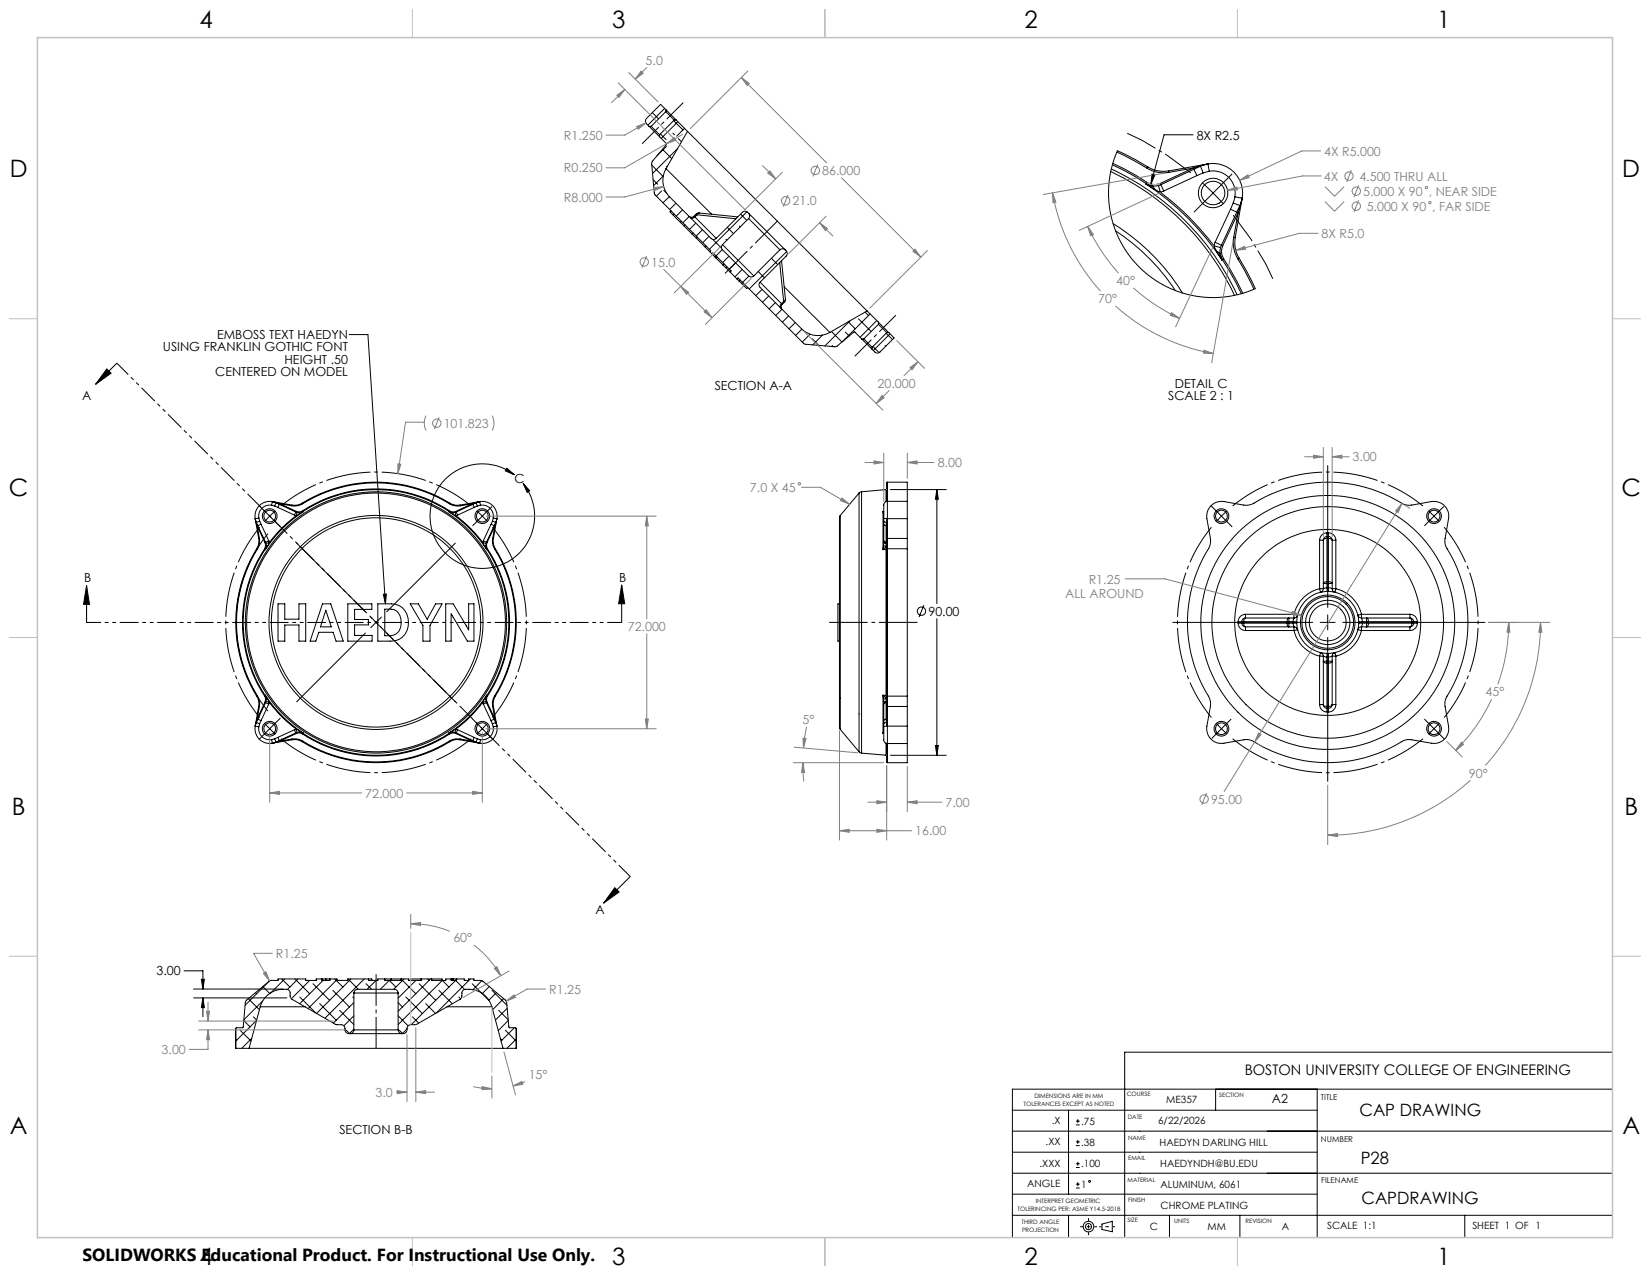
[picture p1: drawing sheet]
<svg xmlns="http://www.w3.org/2000/svg" width="559mm" height="432mm" viewBox="0 0 559 432" stroke-linecap="round" stroke-linejoin="round" font-family="sans-serif">
<g fill="none" stroke="#000" stroke-width=".34">
<path d="M220.9 38.1l2.2 2.2M225.1 36.7l-5.7 5.7M225.5 37.1l-1.8-1.8-4.8 4.8a1.32 1.32 0 0 0 0 1.8l.9 .9M225.5 37.8l2.8 2.9M225.5 37.1l3.5 3.6M225.5 37.1v.7M225.5 37.8l-5 5M219.8 42.8l3.6 3.5M219.8 42.8h.7M220.5 42.8l2.9 2.8M220.7 55.9l3.8 3.8M223.4 46.3l2.3 2.6-4.8 5.7-.2 .6 1 10.6 19 19.1-.4 .3"/>
<path d="M223.4 45.6v.7M223.6 45.3l2 2M224.4 50.6l3.1 3.1M224.6 59.6l-3.1 3.1M225.6 57.1a7.9 7.9 0 0 0 1.2 9.6l14 14a1.2 1.2 0 0 0 1.8 0M225.6 57.1l15.4 15.5M225.7 56.3l.2 .3M225.7 49.6l-3.3 3.2M227.9 45.1l.5 .5M228.1 40.9l3.2 3.1M228.3 40.7l-4.9 4.9M228.3 40.7h.7"/>
<path d="M229 40.7l3.8 3.8M229.5 50.3l-8.5 8.5M229.6 41.2l-5.7 5.7M229.7 47l1.1 1M231.8 43.5l-2.6 2.6M232.8 44.5l60.9 60.8M232.8 44.5l-7.2 12.6M376.2 58.1a87.4 87.4 0 0 1 41.9 41.9M376.4 57.3a87.9 87.9 0 0 1 42.6 42.5M376.7 55.8l7.7 4 3.9 2.4M376.9 55.3l7.8 4.1 3.8 2.4M378.2 51.5l6.4 3.2 3.9 2.3"/>
<path d="M388.5 57a10.5 10.5 0 0 0 7.3 1.4M388.7 56.6l-3.9-2.4-6.4-3.2-2.1 6.4-.8 5.9-.1 3.3 .4 4.4 1 4.1 .9 2.9 1.5 3.4 2.5 4.2 2.1 2.7 2.8 2.9 2.5 2.2 3.8 2.5 4 2.1 3.5 1.2 4.3 1.1 3.4 .4 6.7-.1 4.7-.9 5.6-1.9-3.1-6.4-2.3-3.9M388.7 56.6l-.2 .4M388.7 56.6a10.2 10.2 0 0 0 7 1.3M390.1 59l1 .3-1.3 3zM395.7 57.9l.1 .5M404.1 45.6h-9.9l-4.4 16.7M404.1 56.9l.3 .4M404.1 56.9l-11.1 5.2M404.1 56.9l-8.3 1.5M404.4 57.3l.9 2.2M404.4 57.3l-11.3 5.2"/>
<path d="M405.3 59.5l-11.1 5.2M406.4 56.2l-2.3 .7M406.4 56.2l.2 .1M406.6 56.3l-2.2 1M406.6 56.3l.9 2.3M407.5 58.6l-2.2 .9M409.1 55.5l-2.5 .8M409.1 55.5l.4 2.5M409.1 55.5a10 10 0 0 1 11.6 11.6M409.1 55.5l-2.7 .7M409.1 55.5l-13.4 2.4M409.5 58a7.5 7.5 0 0 1 8.7 8.7"/>
<path d="M409.5 58l-2 .6M417.2 58.9l-6.4 6.5M221.2 60.9l1.5 1.5M224.1 64.7l-1.8 1.8M224.8 64.5l1 .9M226.7 66.6l-2.2 2.1M227.3 71.4l-.4 .4 1.1 1.1M228 72.9l2.4 2.4M228.4 72.6l-.4 .3M228.9 68.8l-2.1 2.1M230.4 75.3l1.2 1.1M230.8 75l-.4 .3"/>
<path d="M231.1 71.1l-2.1 2.1M231.6 76.4l2.8 2.9M232 76.1l-.4 .3M233.3 73.2a1.28 1.28 0 0 0 1.8 0M233.4 73.3l-2.1 2.1M234.4 79.3l1.4 1.4M234.8 79l-.4 .3M235.1 73.2l.2 .3M235.3 73.5a1.16 1.16 0 0 1-1.5 .2M235.3 73.5l7.3 7.2M235.7 75.6l-2.2 2.1M235.8 72.5l.2 .2"/>
<path d="M235.8 72.5l-.7 .7M236 72.7l-.7 .8M236 72.7l13.2 1.4M236.8 72.1l-1 .4M236.8 72.1l-.4 .1-.4 .5M236.8 72.1l13 1.3M237.9 77.8l-2.1 2.1M246.3 77l2.1 2.1M250.4 76.6l.3 .3M250.8 72.5l2.1 2.1M253 71.7l-12.8 12.7M253.5 72.2a1.35 1.35 0 0 0-2.1-.3l-8.8 8.8"/>
<path d="M253.5 72.2a1.28 1.28 0 0 1 0 1.8M253.5 74l10.6 10.6M253.5 72.2l12.4 12.4M253.5 74l-8.8 8.8M377 75.7a71.3 71.3 0 0 1 23.4 23.5M377.8 78.2a70.2 70.2 0 0 1 20.2 20.2M388.1 62.3a89.8 89.8 0 0 1 25.8 25.8M388.1 62.3l2.8 1.8M388.1 62.3l2.2 .7M388.3 62.2l-.2 .1M388.3 62.2l2 .8M388.5 61.8l-.2 .4"/>
<path d="M388.5 61.8l1.4 .6 1.5 .1 1.6-.4M390.3 63l.6 1.1M390.9 64.1l2.1 1M392.4 62.8l-2.1 .2M392.4 62.8l.6 2.3M393 65.1a90.6 90.6 0 0 1 18.1 18.1M393 62.1l.1 .4M393.1 62.5l1.1 2.2M393.1 62.5l-.7 .3M394.2 64.7l-1.2 .4M407.1 61.9l3.7 3.5M410.8 65.4l3.5 3.6"/>
<path d="M410.8 65.4l-6.4 6.4M416.7 70.9l2.2 1M416.7 70.9l-5.2 11.2M417.7 68.7l-1 2.2M417.7 68.7l2.2 .9M418.2 66.7l-.5 2M418.2 66.7l2.5 .4M418.9 71.9l.4 .1M418.9 71.9l-5.2 11.1M419.3 72l-5.2 11.3M419.3 72l-1.5 8.4M419.9 69.6l-1 2.3"/>
<path d="M419.9 69.6l.1 .1M420 69.7l-.7 2.3M420.7 67.1l-.8 2.5M420.7 67.1l-.7 2.6M420.7 67.1l-2.4 13.4M235.8 80.7l2.9 2.9M236.2 80.3l-.4 .4M238.7 83.6l1.6 1.6M239.1 83.2l-.4 .4M240.1 80l-2.1 2.2M240.3 85.2l5.5 5.5M241.4 85.5l1.2 1.2"/>
<path d="M241.4 81.1l3 2.9M242.6 86.7l5 5.1-.3 .3M242.6 86.7l-.4 .4M242.9 87l-.4 .4M244.6 84.5l-2.5 2.5M244.7 82.8a1.28 1.28 0 0 0 0 1.8l8.8 8.9a1.28 1.28 0 0 0 1.8 0M244.7 82.8l10.6 10.7M245.2 89.4l-.3 .3M245.8 90.7l1.5 1.4M245.9 81.1l.3 .3M246.1 90.3l-.3 .4M246.9 86.8l-2.1 2.1"/>
<path d="M247.3 92.1l2.3 2.4M249.1 89l-2.1 2.2M249.6 94.5l.3-.4 3.3 3.3M249.6 94.5l.8 .7M250.4 95.2l.7 .8M250.7 94.9l-.3 .3M251.1 96l1.8 1.7 .3-.3M251.4 91.3l-2.5 2.5M253.2 97.4l19.3 19.1 10.4 .9 .6-.2 5.7-4.8 2.6 2.4M253.6 93.5l-2.5 2.5M256.8 92l2.1 2.1M257.4 95.6a1.28 1.28 0 0 0 0 1.7l14 14a7.9 7.9 0 0 0 9.7 1.3"/>
<path d="M257.4 95.6l7.3 7.2M258.1 98l-2.1 2.1M261.3 87.5l2.1 2.1M264.1 88.9l1.3 13.2M264.1 84.6a1.28 1.28 0 0 1 1.8 0M264.1 84.6l-8.8 8.9M264.7 88.3l1.3 13.1M265.6 97.1l15.5 15.5M265.9 84.6a1.38 1.38 0 0 1 .3 2.1l-8.8 8.9M266.4 85.2l-12.7 12.7M411.1 83.2l1.1 2.1M411.1 83.2l2.2 .7"/>
<path d="M411.5 82.1l2.2 .9M411.5 82.1l-.4 1.1M412.2 85.3l1.7 2.8M412.2 85.3l1 .6M413.2 85.9l.7 2.2M413.2 85.9l.8 2M413.3 83.9l-.1 2M413.7 83l-.4 .9M413.7 83l.4 .3M414 87.9l-.1 .2M414 87.9l4.6 7.9 1.8 3.6M414.1 83.3l-.4 1.4 .1 1.5 .6 1.4"/>
<path d="M414.4 87.6l-.4 .3M414.4 87.6l4.6 7.9 1.9 3.8M417.8 80.4l.5 .1M417.8 80.4a10.5 10.5 0 0 0 1.4 7.3M418.3 80.5a10.1 10.1 0 0 0 1.4 7M419.2 87.7l2.3 4 3.2 6.3M419.7 87.5l-.5 .2M118.3 113.3h6.3l5.9 91.2M260.3 100.3l-2.1 2.1M262.6 102.5l-2.1 2.1M264.7 102.8a1.11 1.11 0 0 0-.3 1.5M264.7 102.8l.2 .3"/>
<path d="M264.8 104.7l-2.1 2.2M264.9 103.1a1.2 1.2 0 0 0 0 1.7M265.4 102.1l.2 .2M265.4 102.1l-.7 .7M265.6 102.3l-.7 .8M266 101.4l-.4 .9M266 101.4l-.6 .7M267.1 107l-2.2 2.1M269.3 109.3l-2.1 2.1M271.6 111.5l-2.1 2.1M274.4 113.2l-2.7 2.7M275.1 114.7l2.2 2.3"/>
<path d="M278.3 113.6h.1M278.5 113.5l-3.3 3.3M281.6 112.3l3.6 3.6M281.8 117l.4 .4M286.3 112.5l1.3 1.3M287.3 109l2.3 2.4M287.9 108.6l-8.5 8.6M290.8 108l4.2 4.3M291.8 114.8l3.6 3.5M291.8 114.8h.7M292.5 114.8l2.9 2.8M292.9 105.7l1.2 1.2"/>
<path d="M293.7 105.3l-12.6 7.3M293.7 105.3l3.8 3.8M294.7 106.3l-9.4 9.4M295.4 117.6v.7M295.6 117.3l2.1 2.1M296.9 108.5l-5.6 5.7M297.5 109.8l2.8 2.8M297.5 109.1l3.5 3.5M297.5 109.1v.7M297.5 109.8l-5 5M299.8 117l.2 .2M300.1 112.9l2.1 2.1"/>
<path d="M300.3 112.6h.7M300.3 112.6l-4.9 5M301 112.6l1.8 1.8-4.8 4.8a1.28 1.28 0 0 1-1.7 0l-.9-.9M301.4 113.1l-5.6 5.6M171.7 158.6l2.5 2.2-3.1-1.3zM449.7 157.7v48M86.4 175.6l.4 1.3M86.4 175.6l.3 1.4M86.4 175.6l1.2 6.8M86.7 177l.4 1.2M86.8 176.9h.1M86.8 176.9l.5 1.1"/>
<path d="M87.1 178.2l2.6 5.5M87.1 178.2l.7 4.1M87.3 178l-.2 .2M87.3 178l2.6 5.6M87.7 175.4l-1.3 .2M87.7 175.4l.2 1.1M87.8 171.2l7.1 7.2M87.9 176.5l-1.1 .4M87.9 176.5l.5 1.1M88.4 177.6l-1.1 .4M88.4 177.6l2.6 5.5M92 171.1a3.7 3.7 0 0 0-4.3 4.3"/>
<path d="M92 171.1l1 .3M92.2 169.9a5 5 0 0 0-5.8 5.7M92.2 169.9l-.2 1.2M92.2 169.9l1.3 .4M92.2 169.9l1.3 .3M92.2 169.9l6.7 1.2M93 171.4l1.1 .4M93.2 173l-3.6 3.6M93.5 170.3l-.5 1.1M93.5 170.3l1.1 .5M93.5 170.2l1.2 .4M93.5 170.2v.1"/>
<path d="M94.1 171.8l5.6 2.6M94.6 170.8l-.5 1M94.6 170.8l5.6 2.6M94.7 170.6l-.1 .2M94.7 170.6l5.6 2.6M94.7 170.6l4.1 .7M98.9 171.1l-.1 .2M99.7 174.4l.6 .3M100.2 173.4l-.5 1M100.2 173.4l.4 .1M100.3 174.7a43.6 43.6 0 0 0-9.1 9M100.3 173.2l-.1 .2"/>
<path d="M100.6 173.5l1 .1M100.6 173.5l-.3 1.2M101.3 174.1l-1 .6M101.6 173.6l-.3 .5M102.4 170.4a5.2 5.2 0 0 1-3.5 .7M102.4 170.4l.1 .2M102.4 170.4a47.4 47.4 0 0 1 49.9 0M102.5 173l-.7 .3-1.5-.1M102.5 173l.1 .2M102.5 173a45.4 45.4 0 0 1 49.7 0M102.5 170.6a5.5 5.5 0 0 1-3.7 .7M102.5 170.6a47.2 47.2 0 0 1 49.7 0"/>
<path d="M102.6 173.2h.1M102.6 173.2a45.1 45.1 0 0 1 49.5 0M102.6 173.2l-1 .4M102.7 173.2a44.4 44.4 0 0 0-12.9 13M102.7 173.2l-1.1 .4M102.7 173.2l-1.4 .9M152 173.2a44.4 44.4 0 0 1 12.9 13M152 173.2l1.4 .9M152 173.2l1.1 .4M152.1 173.2h-.1M152.1 173.2l1 .4M152.2 170.6a5.5 5.5 0 0 0 3.7 .7"/>
<path d="M152.2 173l-.1 .2M152.2 173l1.5 .4 .7-.2M152.3 170.4l-.1 .2M152.3 170.4a5.3 5.3 0 0 0 3.5 .7M153.1 173.6l.3 .5M153.4 174.1l1 .6M154.1 173.5l-1 .1M154.1 173.5l.3 1.2M154.4 174.7a43.6 43.6 0 0 1 9.1 9M154.4 173.2l.1 .2M154.5 173.4l.5 1M154.5 173.4l-.4 .1"/>
<path d="M155 174.4l-.6 .3M155.8 171.1l.1 .2M160 170.6l.1 .2M160 170.6l-5.6 2.6M160 170.6l-4.1 .7M160.1 170.8l.5 1M160.1 170.8l-5.6 2.6M160.6 171.8l-5.6 2.6M161.1 170.2l-1.1 .4M161.1 170.2l.1 .1M161.2 170.3l-1.1 .5M161.2 170.3l.5 1.1"/>
<path d="M161.5 173l3.6 3.6M161.7 171.4l-1.1 .4M162.5 169.9l-1.3 .4M162.5 169.9l.2 1.2M162.5 169.9a5 5 0 0 1 5.8 5.7M162.5 169.9l-1.4 .3M162.5 169.9l-6.7 1.2M162.7 171.1a3.7 3.7 0 0 1 4.3 4.3M162.7 171.1l-1 .3M166.3 177.6l1.1 .4M166.3 177.6l-2.6 5.5M166.5 171.6l-6.4 6.4"/>
<path d="M166.8 176.5l-.5 1.1M166.8 176.5l1.1 .4M167 175.4l-.2 1.1M167 175.4l1.3 .2M167.4 178l.2 .2M167.4 178l-2.7 5.6M167.6 178.2l-2.6 5.5M167.6 178.2l-.7 4.1M167.9 176.9l-.5 1.1M167.9 176.9l.1 .1M168 177l-.4 1.2M168.3 175.6l-.4 1.3"/>
<path d="M168.3 175.6l-.3 1.4M168.3 175.6l-1.2 6.8M174.2 160.8a17.7 17.7 0 0 0-28.1 10.3 17.7 17.7 0 0 0 21.4 21 17.7 17.7 0 0 0 9.7-28.4M177.2 163.7l2.2 2.5-.9 .6zM284.6 174.6l-.3 .5v71.4l.3 .6M284.6 174.6v72.5M290.9 167v87.6M290.9 167l-6.3 7.6M291.8 166.5l-.9 .5M291.8 166.5v88.6M299 173.2v13M299 173.2l.2 .9"/>
<path d="M299 173.2l.3 .2M299 173.2h.3M299.2 174.1l.1 .5M299.3 175.4l1.2 .2M299.3 177.6l.8 .4M299.3 176.5l.9 .4M299.3 175.4v1.1M299.3 176.5v1.1M299.3 177.6v6.1M299.3 174l-.1 .1M300.1 165.8v4.1M300.1 165.8l-8.3 .7"/>
<path d="M300.1 178l.2 .2M300.1 178v5.6M300.2 176.9l.2 .1M300.2 176.9l-.1 1.1M300.3 165.6l-.2 .2M300.3 178.2v4.1M300.4 177l-.1 1.2M300.5 169.8a1.53 1.53 0 0 0-1.2 2.1v3.5M300.5 163.3l-.2 .2v6.3M300.5 175.6l-.1 1.4M300.5 175.6l-.3 1.3M300.5 163.3h6.8v6.5"/>
<path d="M300.5 169.8v5.8M300.5 163.3v6.5M300.5 169.8h6.8M300.5 175.6v6.8M300.5 175.6h6.8M301.6 165.8h18.9M307.3 169.8v5.8M307.3 175.6v6.8M317.3 165.8l.5 3.3h-1zM317.3 165.8v38.6M410.1 171.2l7.1 7.2M410.1 171.3a5 5 0 0 1 4.4-1.4l6.7 1.2a5.3 5.3 0 0 0 3.5-.7 47.7 47.7 0 0 1 50.7 .4l1.3 .3h1.4l6.7-1.2a5 5 0 0 1 5.8 5.7l-1.2 6.8a4.8 4.8 0 0 0 .7 3.4 47.8 47.8 0 0 1-.4 50.8l-.4 2.2 1.3 7.1a5 5 0 0 1-5.8 5.8l-6.7-1.2a4.8 4.8 0 0 0-3.5 .7 47.8 47.8 0 0 1-50.7-.4l-2.2-.3-7.2 1.2a5 5 0 0 1-5.8-5.8l1.2-6.6a5.3 5.3 0 0 0-.6-3.5 47.7 47.7 0 0 1 .3-50.8l.4-1.3-.1-1.3-1.2-6.8v-1.5a4.6 4.6 0 0 1 1.4-2.8z"/>
<path d="M415.5 173l-3.6 3.6M483.8 173l3.6 3.6M488.9 171.6l-6.4 6.4M86.9 185.8l.2 .2M86.9 185.8a47.6 47.6 0 0 0 0 50M87.1 186a47.3 47.3 0 0 0 0 49.6M87.6 182.4a4.8 4.8 0 0 1-.7 3.4M87.8 182.3l-.2 .1M87.8 182.3a5.1 5.1 0 0 1-.7 3.7M89.6 185.9l.2 .2M89.6 185.9a45.1 45.1 0 0 0 0 49.8M89.7 183.7l.2 .8-.3 1.4"/>
<path d="M89.8 186.1a44.9 44.9 0 0 0 0 49.4M89.8 186.1v.1M89.9 183.6l-.2 .1M89.9 183.6l.2 .4M90.1 184l.1 1.1M90.2 185.1l-.4 1.1M90.2 185.1l-.4 1M90.7 184.7l-.5 .4M90.7 184.7l-.9 1.5M91 183.1l.2 .6M91 183.1l-1.1 .5M91.2 183.7l-.5 1"/>
<path d="M91.2 183.7l-1.1 .3M100.5 183.9l23.3 23.3M154.2 183.9l-23.2 23.3M163.5 183.7l.5 1M163.5 183.7l1.1 .3M163.7 183.1l1 .5M163.7 183.1l-.2 .6M164 184.7l.9 1.5M164 184.7l.5 .4M164.5 185.1l.4 1.1M164.5 185.1l.4 1M164.6 184l-.1 1.1"/>
<path d="M164.7 183.6l-.1 .4M164.7 183.6l.3 .1M164.9 186.1v.1M164.9 186.1a45.1 45.1 0 0 1 0 49.4M165 183.7l-.2 1.5 .3 .7M165.1 185.9l-.2 .2M165.1 185.9a45.1 45.1 0 0 1 0 49.8M166.9 182.3l.2 .1M166.9 182.3a5.3 5.3 0 0 0 .6 3.7M167.1 182.4a5.1 5.1 0 0 0 .6 3.4M167.5 186a47.1 47.1 0 0 1 0 49.6M167.7 185.8l-.2 .2"/>
<path d="M167.7 185.8a47.4 47.4 0 0 1 0 50M299.2 184.7l-.2 1.5M299.2 184.7l.8 .4M299.3 183.1l.8 .5M299.3 183.7l.8 .3M299.3 183.7l-.1 1M300 185.1l.1 1M300 185.1l-1 1.1M300.1 186.1l-1.1 .1M300.1 186.1v49.4M300.1 183.6l.2 .1M300.1 184l-.1 1.1"/>
<path d="M300.1 183.6v.4M300.3 186v49.6M300.3 185.9l-.2 .2M300.3 182.3l.2 .1M300.3 182.3v3.7M300.5 185.8v50M300.5 185.8l-.2 .2M300.5 182.4v3.4M300.5 185.8h6.8M300.5 182.4h6.8M307.3 185.8v50M307.3 182.4v3.4"/>
<path d="M446.9 183h1.3M446.9 199.4h1.3M446.9 199.4l.3 1.2M446.9 199.4a11.9 11.9 0 0 0-8.7 8.6M446.9 183v16.4M448.2 199.4l-.3 .7-.7 .5M448.2 183v16.4M449.4 199l-1.2 .4M449.4 199v1.3M449.4 199h.5M449.4 197l-1.2 .4a.55 .55 0 0 0 1 .2h.2M449.4 197v.6"/>
<path d="M449.4 182.3l-1 .3-.2 .4M449.4 181.7v.6M449.4 181.7a1.21 1.21 0 0 0-1.2 1.3M449.4 180.4a2.53 2.53 0 0 0-2.5 2.6M449.4 180.4v1.3M449.4 182.3v14.7M449.4 197.6v1.4M449.4 197.6h.5M449.4 197h.5M449.4 182.3h.5M449.4 181.7h.5M449.4 180.4h.5"/>
<path d="M449.9 199l1.3 .4M449.9 199v1.3M449.9 197l.5 .1a.48 .48 0 0 1 .5 0 .48 .48 0 0 1 .2 .5h-1.2M449.9 197v.6M449.9 182.3l.7 .1 .6 .6M449.9 181.7a1.26 1.26 0 0 1 1.3 1.3M449.9 181.7v.6M449.9 180.4v1.3M449.9 180.4a2.53 2.53 0 0 1 2.5 2.6M449.9 182.3v14.7M449.9 197.6v1.4M451.2 199.4a.96 .96 0 0 0 1 1.1l.2-1.1"/>
<path d="M451.2 183h1.2M451.2 199.4h1.2M451.2 183v16.4M452.4 199.4a11.7 11.7 0 0 1 8.7 8.6M452.4 183v16.4M94.2 204.5h2.2v5.2h4.8v-5.2h2.3v12.6h-2.3v-5.4h-4.8v5.4h-2.2zM109.2 204.5h2.8l4.2 12.6h-2.4l-1-3h-4.9l-.9 3h-2zM110.3 206.7l1.9 5.6h-3.7zM117.8 204.5h8.1v1.9h-5.8v3.4h4.7v1.8h-4.7v3.6h5.9v1.9h-8.2zM123.8 214.4l-23.3 23.3M125.6 209l3.6 3.6M128 204.5h4.6a6.1 6.1 0 0 1 5.6 7.7 5.7 5.7 0 0 1-6.1 4.9h-4.1z"/>
<path d="M129.2 209l-3.6 3.6M129.8 201.3l1-.1-.3 3.3zM130.3 206.3a4.2 4.2 0 0 1 5.1 2.2 4.8 4.8 0 0 1-2.3 6.7l-2.8 .1zM131 214.4l23.2 23.3M138.9 204.5h2.8l3 5.2 2.8-5.2h2.2l-4.1 7.3v5.3h-2.4v-5.3zM151 204.5h2.5l5.2 8.8v-8.8h1.8v12.6h-2.2l-5.5-9.2v9.2h-1.8zM284.3 204.5h-.5v12.6h.5M312.9 205l-1.6 4M317.3 209.5v46.3M397.2 210.8h47.4M419.3 211a2.47 2.47 0 0 0 2.5 2.5M419.3 211h1.3"/>
<path d="M419.3 210.5h1.3M419.3 210.5v.5M420.6 211a1.26 1.26 0 0 0 1.2 1.3M420.6 211h.6M420.6 210.5h.6M420.6 210.5v.5M421.2 211l.1 .7 .5 .6M421.2 210.5h14.7M421.2 211h14.7M421.2 210.5v.5M421.8 209.3l-.3 .2-.3 1M421.8 209.3a1.21 1.21 0 0 0-1.2 1.2"/>
<path d="M421.8 212.3v1.2M421.8 208v1.3M421.8 208a2.53 2.53 0 0 0-2.5 2.5M421.8 212.3h16.4M421.8 209.3h16.4M421.8 213.5h16.4M421.8 208h16.4M435.9 211v.5a.48 .48 0 0 0 .1 .5 .48 .48 0 0 0 .5 .2v-1.2M435.9 210.5l.3-1.1a.55 .55 0 0 1 .3 .9v.2M435.9 211h.6M435.9 210.5h.6M435.9 210.5v.5"/>
<path d="M436.5 210.5h1.4M436.5 211h1.4M436.5 210.5v.5M437.9 210.5l1.3 .1M437.9 211l.3 1.3M437.9 211h1.3M437.9 210.5v.5M438.2 209.3l-.3 1.2M438.2 208l1.3 .4-.5 .6-.8 .3M438.2 212.3a1.23 1.23 0 0 1 1.3 1M438.2 213.5a11.7 11.7 0 0 0 8.7 8.7M438.2 212.3v1.2"/>
<path d="M438.2 208v1.3M439.2 212.8l.3 .5M439.5 213.3l-1.3 .2M447.1 210.8h5.1M447.6 200.4l-.4 .2M449.7 208.2v5.1M449.7 215.9v48.7M454.7 210.8h48.2M459.9 208.4l.2 .4M459.9 208.4a1.25 1.25 0 0 0 1.2 .9M459.9 208.4h.1M460.2 211h1.2"/>
<path d="M461.1 212.3a.85 .85 0 0 0-1 1l1 .2M461.1 209.3l.3 1.2M461.1 212.3v1.2M461.1 208v1.3M461.1 213.5a11.7 11.7 0 0 1-8.7 8.7M461.1 208l-1.2 .4M461.1 212.3h16.4M461.1 209.3h16.4M461.1 213.5h16.4M461.1 208h16.4M461.4 211l-.3 1.3M461.4 210.5l-1.2 .1"/>
<path d="M461.4 210.5v.5M461.4 210.5h1.4M461.4 211h1.4M462.8 210.5v-.2a.55 .55 0 0 1 .3-.9l.3 1.1M462.8 211v1.2a.51 .51 0 0 0 .6-.7v-.5M462.8 211h.6M462.8 210.5h.6M462.8 210.5v.5M463.4 210.5h14.7M463.4 211h14.7M463.4 210.5v.5M477.5 209.3a1.06 1.06 0 0 1 .6 1.2"/>
<path d="M477.5 209.3a1.26 1.26 0 0 1 1.3 1.2M477.5 212.3v1.2M477.5 208v1.3M477.5 208a2.47 2.47 0 0 1 2.5 2.5M478.1 211l-.2 .9-.4 .4M478.1 211h.7M478.1 210.5h.7M478.1 210.5v.5M478.8 211a1.33 1.33 0 0 1-1.3 1.3M478.8 211h1.2M478.8 210.5h1.2M478.8 210.5v.5"/>
<path d="M480 211a2.41 2.41 0 0 1-2.5 2.5M480 210.5v.5M86.9 235.8a4.8 4.8 0 0 1 .7 3.5M87.1 235.6a5 5 0 0 1 .7 3.7M87.1 235.6l-.2 .2M87.6 239.3h.2M87.6 239.3l-1.2 6.6M87.8 239.3l-.7 4.2M89.6 235.7l.3 .7-.2 1.4M89.7 237.8l.2 .1M89.7 237.8l-2.6 5.7M89.8 235.5l.4 1"/>
<path d="M89.8 235.5l-.2 .2M89.8 235.4a44.9 44.9 0 0 0 12.9 12.9M89.8 235.4v.1M89.8 235.4l.4 1.1M89.8 235.4l.9 1.5M89.9 237.9l1.1 .5M89.9 237.9l-2.6 5.7M90.1 237.6l1.1 .3M90.1 237.6l-.2 .3M90.2 236.5l.5 .4M90.2 236.5l-.1 1.1M90.7 236.9l.5 1"/>
<path d="M91 238.4l-2.6 5.7M91.2 237.9a44.6 44.6 0 0 0 9.1 9M91.2 237.9l-.2 .5M163.5 237.9a44.6 44.6 0 0 1-9.1 9M163.5 237.9l.2 .5M163.7 238.4l2.6 5.7M164 236.9l-.5 1M164.5 236.5l-.5 .4M164.5 236.5l.1 1.1M164.6 237.6l-1.1 .3M164.6 237.6l.1 .3M164.7 237.9l-1 .5"/>
<path d="M164.7 237.9l2.7 5.7M164.9 235.4v.1M164.9 235.4a44.9 44.9 0 0 1-12.9 12.9M164.9 235.4l-.9 1.5M164.9 235.4l-.4 1.1M164.9 235.5l-.4 1M164.9 235.5l.2 .2M165 237.8l-.3 .1M165 237.8l2.6 5.7M165.1 235.7l-.3 .7 .2 1.4M166.9 239.3l.7 4.2M167.1 239.3h-.2"/>
<path d="M167.1 239.3l1.2 6.6M167.5 235.6a5.2 5.2 0 0 0-.6 3.7M167.5 235.6l.2 .2M167.7 235.8a5.1 5.1 0 0 0-.6 3.5M299 235.4l1.1 .1M299 235.4v12.9M299 235.4l.2 1.5M299 235.4l1 1.1M299.2 236.9l.1 1M299.3 237.9v.5M299.3 238.4v7.7M300 236.5l.1 1.1"/>
<path d="M300 236.5l-.8 .4M300.1 235.5l.2 .2M300.1 235.5l-.1 1M300.1 237.6l-.8 .3M300.1 237.6v6M300.3 235.6l.2 .2M300.3 235.6v3.7M300.3 237.8l-1 .6M300.3 239.3v4.2M300.5 239.3h-.2M300.5 235.8v3.5M300.5 235.8h6.8"/>
<path d="M300.5 239.3v6.6M300.5 239.3h6.8M307.3 235.8v3.5M307.3 239.3v6.6M446.9 222.2l.2-1a.8 .8 0 0 1 .9 .2 .8 .8 0 0 1 .2 .8M446.9 238.6h1.3M446.9 222.2h1.3M446.9 238.6a2.47 2.47 0 0 0 2.5 2.5M446.9 222.2v16.4M448.2 222.2l1.2 .3M448.2 238.6a1.06 1.06 0 0 0 1.2 .7M448.2 238.6a1.26 1.26 0 0 0 1.2 1.3"/>
<path d="M448.2 222.2v16.4M449.4 222.5h.5M449.4 223.9h-.2a.55 .55 0 0 0-1 .3l1.2 .4M449.4 223.9v.7M449.4 239.3v.6M449.4 239.9v1.2M449.4 239.3h.5M449.4 222.5v1.4M449.4 224.6v14.7M449.4 224.6h.5M449.4 223.9h.5M449.4 239.9h.5"/>
<path d="M449.4 221.3v1.2M449.9 221.3v1.2M449.9 223.9h1.2a.51 .51 0 0 1-.7 .6l-.5 .1M449.9 223.9v.7M449.9 239.3v.6M449.9 239.9v1.2M449.9 222.5v1.4M449.9 224.6v14.7M451.2 222.2l-1.3 .3M451.2 238.6l-.4 .5-.9 .2M451.2 238.6a1.33 1.33 0 0 1-1.3 1.3M451.2 238.6h1.2"/>
<path d="M451.2 222.2h1.2M451.2 222.2v16.4M452.1 221l-.4 .2M452.1 221h.1M452.1 221a1.16 1.16 0 0 0-.9 1.2M452.1 221l.3 1.2M452.4 238.6a2.47 2.47 0 0 1-2.5 2.5M452.4 222.2v16.4M86.4 245.9l1.3 .2M86.4 245.9a5 5 0 0 0 5.8 5.8M86.7 244.6l.1 .1M86.7 244.6l-.3 1.3"/>
<path d="M86.8 244.7l1.1 .4M86.8 244.7l-.4 1.2M87.1 243.5l-.4 1.1M87.1 243.5l.2 .1M87.3 243.6l1.1 .5M87.3 243.6l-.5 1.1M87.7 246.1a3.7 3.7 0 0 0 4.3 4.4M87.9 245.1l-.2 1M88.4 244.1l-.5 1M89.6 245l3.6 3.5M92 250.5l.2 1.2M93 250.2l.5 1.1"/>
<path d="M93 250.2l-1 .3M93.5 251.3l-1.3 .4M93.5 251.3v.1M93.5 251.4l-1.3 .3M94.1 249.7l.5 1.1M94.1 249.7l-1.1 .5M94.6 250.8l-1.1 .5M94.6 250.8l.1 .2M94.7 251l-1.2 .4M94.9 243.2l-7.1 7.2M98.8 250.3l.1 .2M98.8 250.3a5 5 0 0 1 3.7 .7"/>
<path d="M98.8 250.3l-4.1 .7M98.9 250.5a4.7 4.7 0 0 1 3.5 .7M98.9 250.5l-6.7 1.2M99.7 247.2l.5 1M99.7 247.2l-5.6 2.5M100.2 248.2l.1 .2M100.2 248.2l-5.6 2.6M100.3 246.9l1 .5M100.3 246.9l.3 1.2M100.3 246.9l-.6 .3M100.3 248.4l.7-.2 1.5 .4M100.3 248.4l-5.6 2.6"/>
<path d="M100.6 248.1l-.4 .1M101.3 247.4l1.4 .9M101.3 247.4l.3 .6M101.6 248l1.1 .3M101.6 248l1 .4M101.6 248l-1 .1M102.4 251.2a47.6 47.6 0 0 0 49.9 0M102.5 248.6a45.2 45.2 0 0 0 49.7 0M102.5 251a47.4 47.4 0 0 0 49.7 0M102.5 251l-.1 .2M102.6 248.4a44.9 44.9 0 0 0 49.5 0M102.6 248.4l-.1 .2"/>
<path d="M102.7 248.3l-.1 .1M152 248.3l.1 .1M152.1 248.4l.1 .2M152.2 251l.1 .2M153.1 248l-1.1 .3M153.1 248l-1 .4M153.1 248l1 .1M153.4 247.4l-.3 .6M153.4 247.4l-1.4 .9M154.1 248.1l.4 .1M154.4 246.9l-1 .5M154.4 246.9l-.3 1.2"/>
<path d="M154.4 248.4l-.7-.2-1.5 .4M154.4 246.9l.6 .3M154.4 248.4l5.6 2.6M154.5 248.2l-.1 .2M154.5 248.2l5.6 2.6M155 247.2l-.5 1M155 247.2l5.6 2.5M155.8 250.5a4.8 4.8 0 0 0-3.5 .7M155.8 250.5l6.7 1.2M155.9 250.3a5 5 0 0 0-3.7 .7M155.9 250.3l-.1 .2M155.9 250.3l4.1 .7"/>
<path d="M160 251l1.1 .4M160.1 250.8l1.1 .5M160.1 250.8l-.1 .2M160.1 243.6l6.4 6.4M160.6 249.7l1.1 .5M160.6 249.7l-.5 1.1M161.1 251.4l1.4 .3M161.2 251.3l1.3 .4M161.2 251.3l-.1 .1M161.7 250.2l1 .3M161.7 250.2l-.5 1.1M162.7 250.5l-.2 1.2"/>
<path d="M165.1 245l-3.6 3.5M166.3 244.1l.5 1M166.8 245.1l.2 1M167 246.1a3.7 3.7 0 0 1-4.3 4.4M167.4 243.6l-1.1 .5M167.4 243.6l.5 1.1M167.6 243.5l.4 1.1M167.6 243.5l-.2 .1M167.9 244.7l.4 1.2M167.9 244.7l-1.1 .4M168 244.6l-.1 .1M168 244.6l.3 1.3"/>
<path d="M168.3 245.9l-1.3 .2M168.3 245.9a5 5 0 0 1-5.8 5.8M284.6 247.1l6.3 7.5M290.9 254.6l.9 .5M291.8 255.1l8.3 .7M299 248.3h.3M299.2 247.4l-.2 .9M299.2 247.4l.1 .1M299.3 247.1l-.1 .3M299.3 246.1v4.2a1.3 1.3 0 0 0 1.2 1.5M299.3 248.2l-.3 .1M300.1 255.8l.2 .2"/>
<path d="M300.1 251.7v4.1M300.1 243.6l-.8 .5M300.1 243.6l.1 1.1M300.2 244.7l.3 1.2M300.2 244.7l-.9 .4M300.3 251.8v6.3l.2 .2M300.3 243.5l.1 1.1M300.3 243.5l-.2 .1M300.4 244.6l.1 1.3M300.4 244.6l-.2 .1M300.5 245.9l-1.2 .2M300.5 245.9v5.9"/>
<path d="M300.5 251.8v6.5M300.5 251.8h6.8M300.5 245.9h6.8M301.6 255.8h18.9M307.3 245.9v5.9M307.3 251.8v6.5h-6.8M316.8 252.5h1l-.5 3.3zM411.9 245l3.6 3.5M416.9 243.6l-6.4 6.4M449.4 241.1h.5M482.5 243.6l6.6 6.6M487.4 245l-3.6 3.5"/>
<path d="M62.4 328.8h6.3v6.2M65.5 335h30.2M65.5 338h31.7M68.2 331.6h1l-.5 3.4zM68.7 338l.5 3.2h-1zM68.7 338v6.3M84.1 338.2l3.7 3.7M86.5 336.2l.4 .3M89 339l-6.4 6.4M89 334.1l2.4 2.4M91.2 332.3l-8.2 8.2M95.4 331.5l2.8 2.8"/>
<path d="M96.4 331.5l-4.9 4.9M99.9 331.5l5 5M100.9 331.5l-3.5 3.6M101.5 337.6l5.4 5.4M104.9 332l-6.2 6.2M106 333.2l5.6 5.6M108.3 339.9l5.6 5.6M108.9 331.5l.1 .1M109 331.5v.5h2.7v-.5M109.4 332h.1M109.4 332l-7.9 7.9M110.3 331.5v.5"/>
<path d="M112.7 335.4l5.7 5.6M113.4 331.5l2.7 2.8M114.1 331.8l-9.7 9.8M117.9 331.5l3.5 3.5M118.9 331.5l-11.7 11.7M119.5 337.6l.3 .4M119.8 336.3a1.31 1.31 0 0 1 1.3-1.3l12.6 .1a1.22 1.22 0 0 1 1.1 1.2M119.8 336.3h15M119.8 339.5l-6.9 7M119.8 336.3v12.5M123.4 331.5l-13.3 13.3M124 333.2l1.9 1.8"/>
<path d="M124.8 331.5v.5h3.2v-.5h4.5M125.9 332v-.5h-8.1v.5h-3.7v-.5h-7v.5h-3.6v-.5h-9.3v.5l-2.8 .1-8 6.7-.3 .7-.8 8.4-2.3 .2-.2 .2v6.7h4.5M127.4 332l-3 3M130.3 331.5v.5h5.6v-.5M132.5 331.5h3.4M132.5 331.5v.5M134.1 334.3l-2.3-2.3-3 3M134.8 339.5l1.5 1.5M134.8 336.3v12.5M135.9 331.6l4.9 4.9M135.9 331.5h2.4v.5h4.3v-.5M136.8 331.5l-3.5 3.5"/>
<path d="M137.4 337.6l5.7 5.7M138.9 332v-.5h10.8v.5M140.8 332l-6 6M142 333.2l5.6 5.6M144.2 339.9l3.3 3.3M144.8 331.5l.5 .5M145.8 331.5l-11 11M146.2 331.5v.5h4.8v-.5h1.8M148.7 335.4l4.5 4.5M152 334.3l-2.2-2.3-15 15M152.8 331.5h.3M152.8 331.5v.5h1.8v-.5"/>
<path d="M153.1 331.5h.4M153.1 331.5v.5M153.5 331.5h3.7v.5h1.5v-.5h1.8v.5l2.7 .1 8.2 6.8 .9 9 2.5 .3v6.8h-4.4M153.5 331.5v.5M154.8 331.5l-.2 .3M155.4 337.6l.6 .6M157.3 335.1l-3-3.1-15 15M159.3 331.5l-11.5 11.5M159.9 333.2l5.7 5.5 2.5-2.5M163.2 332.1l-3.1 3.1M165.7 334.1l-2.4 2.4M166.7 335.4l5 5.1"/>
<path d="M170.6 338.2l-3.8 3.7M79.8 351.9l.4 .3M81.3 348.9l3.7 3.7M82.5 345.6l2.2 2.2M84.3 355h86.1M85.2 351.7l-3.3 3.3M85.8 344.4l1.1 1.1M86.9 345.5l-7.1 7.1M88.1 341a8 8 0 0 1 9.6-5.8l.5 .9 .2 1.7 .5 .6 14.7 8.5 .6 .1a2.56 2.56 0 0 1 2.3 .5l.2 .3a1.94 1.94 0 0 0 1.4 2.3h.5M88.1 341h15.2M88.1 341l-3.8 14M115 342.2l4.8 4.8"/>
<path d="M117.2 348.9l1.2 1.2M118.6 350.1h17.5M119.8 348.8l-.2 .8-1 .5M119.8 348.8h15M119.8 344l-3.3 3.4M119.8 348.5l-1.5 1.6M134.8 348.8l.1 .1a1.28 1.28 0 0 0 1.2 1.2M134.8 344l3.4 3.4M135.2 348.9l1.2 1.2M137.8 348.5l-1.5 1.6M139.7 344.4l2.1 2.1M151.4 341h15.2"/>
<path d="M166.6 341a8 8 0 0 0-9.6-5.8l-.5 .9-.1 1.7-.6 .6-14.7 8.5-2.3 .2a1.78 1.78 0 0 0-1 2.1l-.5 .6-1.2 .3M166.6 341l3.8 14M168.9 342.2l3.2 3.2M169.4 351.7l.6 .5M171.1 348.9l3.7 3.7M171.8 341.5l-4 4M172.1 345.6l-3.4 3.4M174.2 348.1l-4.5 4.5M174.8 351.9l-3.1 3.1M546.1 356.3h-165.2v62.8M342.9 376h103.2M361.9 376v28.4"/>
<path d="M364.4 379.7h1.3M365 379v1.3M411.7 368.9v7.1M446.1 368.9v50.2M546.1 368.9h-203.2v50.2M342.9 383.1h203.2M342.9 397.3h203.2M342.9 390.2h103.2M364.4 381h1.3M364.4 395.4h1.3M364.4 394.1h1.3M364.4 388h1.3"/>
<path d="M364.4 386.7h1.3M365 386v1.3M365 393.5v1.3M342.9 411.6h203.2M342.9 404.4h103.2M361.9 411.6v7.5M364.4 402.3h1.3M364.4 401h1.3M365 400.4v1.3M373.2 414.5l3.5-.9v3.6l-3.5-.8zM396.1 411.6v7.5M419.9 411.6v7.5"/>
<path d="M496.1 411.6v7.5"/>
<circle cx="410.8" cy="65.4" r="4"/>
<circle cx="410.8" cy="65.4" r="5"/>
<circle cx="91.3" cy="174.8" r="2.5"/>
<circle cx="91.4" cy="174.8" r="2"/>
<circle cx="163.3" cy="174.8" r="2.5"/>
<circle cx="163.4" cy="174.8" r="2"/>
<circle cx="413.7" cy="174.8" r="2.5"/>
<circle cx="413.7" cy="174.8" r="2"/>
<circle cx="485.7" cy="174.8" r="2.5"/>
<circle cx="485.7" cy="174.8" r="2"/>
<circle cx="127.3" cy="210.8" r="36.2"/>
<circle cx="127.3" cy="210.8" r="44.3"/>
<circle cx="127.4" cy="210.8" r="43.8"/>
<circle cx="127.4" cy="210.8" r="35.4"/>
<circle cx="312.1" cy="207" r="1.41"/>
<circle cx="449.6" cy="210.8" r="31.5"/>
<circle cx="449.6" cy="210.8" r="39.2"/>
<circle cx="449.6" cy="210.8" r="8.8"/>
<circle cx="449.7" cy="210.8" r="7.5"/>
<circle cx="449.7" cy="210.8" r="10.5"/>
<circle cx="449.7" cy="210.8" r="9.3"/>
<circle cx="449.7" cy="210.8" r="6.2"/>
<circle cx="449.7" cy="210.8" r="43"/>
<circle cx="91.3" cy="246.8" r="2.5"/>
<circle cx="91.4" cy="246.8" r="2"/>
<circle cx="163.3" cy="246.8" r="2.5"/>
<circle cx="163.4" cy="246.8" r="2"/>
<circle cx="413.7" cy="246.8" r="2.5"/>
<circle cx="413.7" cy="246.8" r="2"/>
<circle cx="485.7" cy="246.8" r="2.5"/>
<circle cx="485.7" cy="246.8" r="2"/>
<circle cx="368.6" cy="415.4" r="1.03"/>
<circle cx="368.6" cy="415.4" r="1.8"/>
<circle cx="369" cy="400.1" r=".32"/>
</g>
<g fill="none" stroke="#808080" stroke-width=".34">
<path d="M208.9 32.3l2.7-2-2 2.7zM209.3 28l43 43 12.6-12.7M211.6 30.3l-4.5 4.5M212.9 24.5l9.9 10M217.1 24.1l.7 .7-2.7 2zM219 22.9l-3.9 3.9M251.1 26.3l2.7 2-.8 .7zM251.1 26.3l28.9 28.9M253.3 24l-19.5 19.6M215.6 42.9l3.2-1.3-2.7 2.1zM218.8 41.6l-7.2 4.2h-6.4M225.7 48.7l2.6-2.1 .5 .9z"/>
<path d="M225.7 48.7l-14.1 8.1h-6.4M231.2 45.5l-5.5 3.2M258.2 56.1l4.5 4.5M260 58.6l.7-.7 2 2.7zM276.9 55.7l-1.6 4.1M394.6 58.6l-41.3 7.3M447.3 51.1h-6.4l-21 10M447.5 59.6h-6.4l-25.4 4.8M457.7 57.6l-1.6 4.1M221.4 63.5l3.4-.3-3.1 1.3zM224.8 63.2l-13.2 3.5h-6.4M266.9 66l-1.6 4"/>
<path d="M277.6 75.4l2.6 2-.7 .7zM277.6 75.4l4.4 4.5M279.8 73.2l-12.6 12.6M285 60.3l26.9 26.8M356.4 65.3l1.2 3.1-1 .3zM356.4 65.3a66.9 66.9 0 0 0 16.3 33.3M368.4 76.7l1.9 2.7-.9 .5zM368.4 76.7a63.2 63.2 0 0 0 10.4 15.8M393 65.2l-27.5 12.8M415.7 64.4l3.2-1.1 .2 1zM419.9 61.1l2.7-1.9 .5 .9zM446.4 79h-6.3l-21.6 5.8"/>
<path d="M448.7 63.2l3.3 3.3 3.2-3.3M448.7 68.3l3.3 3.2 3.2-3.2M460.1 62.7l-1.6 4M460.1 67.8l-1.6 4M219 86.7l-1.6 4M224.8 91.2l5.7 5.8M230.5 97l2.7 2-.7 .7zM230.5 97l10.7 10.6M243.8 83.7l-15.5 15.5M254.4 94.3l-15.5 15.6M309.9 84.4l2 2.7-2.7-2zM314.1 84.8l-19.5 19.6"/>
<path d="M383.9 97.5a63.7 63.7 0 0 0 15.6 10.3M411 83.2l-12.9 27.5M417.6 81.6l-7.2 41.3M418.5 84.8l3.1-1.4 .2 1zM238.4 105.6l.8-.7 2 2.7zM272.3 112.2l26.7 26.7M303.7 115.3l9.4 9.4M377.8 103.6a67.5 67.5 0 0 0 33.1 16.1M396.8 105.9l2.7 1.9-3.2-1zM407.7 118.6l3.2 1.1-3.3-.1zM298.7 133.9l.7 .8-2.7 2zM301.1 132.3l-4.4 4.4"/>
<path d="M308.2 124.5l2.7-2-2 2.7zM310.9 122.5l-4.7 4.7M134.8 157.1l.9 .1-.9 3.2zM143.7 143h-6.4l-2.5 17.4M144.3 140.8l-.6 2.3 .6 2.7M148.7 141.3l-1.6 4M166.7 140.8l.6 2.3-.6 2.7M292.9 156.6h6.4M296 156.1l3.3 .5-3.3 .5zM299.3 153.5v16.3M307.3 156.6l3.3-.5v1zM307.3 153.5v8.5"/>
<path d="M307.3 156.6h9.1M441.8 154.7h6.4M444.9 154.2l3.3 .5-3.3 .5zM448.2 151.5v30.2M451.2 154.7l3.2-.5v1zM451.2 151.5v30.2M451.2 154.7h5.7M164.6 174.8h57.6M219 174.8l.6 3.3h-1.1zM219 174.8v34.8M271.5 165h6.3l10 5.8M285.2 168.7l2.6 2.1-3.1-1.3z"/>
<path d="M474.8 170.5l-1.3 3.1-.8-.6zM474.8 170.5l-49.9 80.8M475.7 171.1l1.8 1.1M381.1 196h13.4l46.2 12.4M219 214.7v32.1M437.7 207l3 1.4-3.3-.4zM504.2 210.8h20.7M511 210.8l.4 3.3h-1zM511 210.8a61.7 61.7 0 0 1-3.7 20.9M521.7 210.8l.5 3.3h-1zM521.7 210.8a72 72 0 0 1-18.7 48.4M505.2 236.8a61.3 61.3 0 0 1-12.2 17.3"/>
<path d="M91.3 248.1v23.6M163.3 248.1v23.6M164.6 246.8h57.6M218.5 243.5h1.1l-.6 3.3zM268.7 258.3h30.6M268.9 253l21.6 2M271.9 258.3l.6 3.3h-1zM271.9 258.3l.3 6.3M272 250l1 .1-.9 3.2zM273.2 246.2l-1.1 7.1M284.3 247.5v37M300.3 259.3v25.2"/>
<path d="M307.3 259.6v15.2M424.9 251.3l-10.3 16.7M425.8 251.9l1.8 1.1M426.2 248.2l.9 .6-2.2 2.5zM490 251.1l5.2 5.3M494.9 251.4l.8 .7-2.7 2zM91.3 268.5l3.4-.5v1zM91.3 268.5h31.2M137.7 268.5h25.6M160.1 268l3.2 .5-3.2 .5zM293.9 271.7h6.4M297 271.2l3.3 .5-3.3 .5z"/>
<path d="M307.3 271.7l3.3-.5v1zM307.3 271.7h11.8M408.6 268.6l-1.6 4M449.7 265.9v20.1M498 264.3a72 72 0 0 1-48.3 18.6M284.3 281.3l3.3-.5v1.1zM284.3 281.3h24.5M297 280.8l3.3 .5-3.3 .6zM449.7 282.9l3.3-.6v1zM139.1 312.8l3.3-.3v1zM139.1 312.8a35.8 35.8 0 0 1 13.3 2.6M139.1 309.6v4.9"/>
<path d="M70.4 339.4v6.4M89.2 329.6l.9-.5 1.2 3.1zM92.2 322.9h-6.3l5.4 9.3M160.5 320.1a35.1 35.1 0 0 1 9.1 10.3M167.4 327.9l.9-.5 1.3 3zM171.4 339l2.7-2.1 .5 .9zM172.4 328.9l-15.5 8.9M184.8 335h-6.3l-7.1 4M67.3 348.8h49.5M67.3 345.8h45.6M70 342.5h1l-.6 3.3zM70.4 348.8l.6 3.3h-1z"/>
<path d="M70.4 348.8v6.6h-6.3M137.8 350.4v22.7M140.8 348.1v25M170.7 356.3l3.9 14.5M134.2 369.9h3.6M134.5 369.4l3.3 .5-3.3 .5zM140.8 369.9l3.3-.5v1zM140.8 369.9h6.4M160.3 368l3.1 .5 3.2 .2M163.3 368l3.3 .7-3.3 .3zM166.6 364.4v7.5M173.7 367.8l3-1.5 .4 .9z"/>
<path d="M177.9 366.3l-4.2 1.5"/>
<circle cx="276.1" cy="57.7" r="1.42"/>
<circle cx="456.8" cy="59.6" r="1.41"/>
<circle cx="266.1" cy="68" r="1.42"/>
<circle cx="459.3" cy="64.7" r="1.4"/>
<circle cx="459.3" cy="69.8" r="1.4"/>
<circle cx="483.1" cy="63.5" r=".41"/>
<circle cx="484.3" cy="68.6" r=".39"/>
<circle cx="218.2" cy="88.7" r="1.41"/>
<circle cx="147.9" cy="143.3" r="1.41"/>
<circle cx="270.7" cy="163.8" r=".41"/>
<circle cx="407.8" cy="270.6" r="1.42"/>
</g>
<path d="M90.7 180.7a47.4 47.4 0 0 0 0 60.1" fill="none" stroke="#000" stroke-width=".34" stroke-dasharray="15.2 1.3 1.3 1.3" stroke-dashoffset="3.6" stroke-linecap="butt"/>
<path d="M88 178.5a50.9 50.9 0 0 0 0 64.5M159.6 171.4a50.9 50.9 0 0 0-64.5 0M410.3 178.5a50.9 50.9 0 0 0 0 64.5M481.9 171.4a50.9 50.9 0 0 0-64.5 0M95.1 250.2a50.9 50.9 0 0 0 64.5 0M166.8 243a50.9 50.9 0 0 0 0-64.5M417.4 250.2a50.9 50.9 0 0 0 64.5 0M489.1 243a50.9 50.9 0 0 0 0-64.5" fill="none" stroke="#000" stroke-width=".34" stroke-dasharray="15.2 1.3 1.3 1.3" stroke-dashoffset="1.3" stroke-linecap="butt"/>
<path d="M403.3 58.5l-8-5.9-8.6-5.1-4.9-2.3M431.1 94.4l-2.4-5-5.1-8.5-5.9-8" fill="none" stroke="#000" stroke-width=".34" stroke-dasharray="15.2 1.3 1.3 1.3" stroke-dashoffset="4.4" stroke-linecap="butt"/>
<path d="M36.2 125l1.4 1.4-5.2 3.7zM39.5 123l-7.1 7.1M29.3 198.3l1 6.4h-2zM29.3 198.3v12.5M210.5 198.1l1.1 6.4h-2.1zM210.5 198.1v12.7M213.4 296.9l-9 9M208.2 300.6l1.5 1.5-5.3 3.8z" fill="none" stroke="#000" stroke-width=".35"/>
<g fill="none" stroke="#c0c0c0" stroke-width=".34">
<path d="M139.7 3.2v9.5M279.4 3.2v9.5M419.1 3.2v9.5M388.5 61.8l2.2 .7 2.3-.4M3.1 107.9h9.6M546.1 107.9h9.5M3.1 215.9h9.6M546.1 215.9h9.5M139.1 315.7v31.3M3.1 323.8h9.6M546.1 323.8h9.5M166.6 341v22.1"/>
<path d="M139.7 419.1v9.6M279.4 419.1v9.6M419.1 419.1v9.6"/>
</g>
<path d="M280.8 210.8h29.9" fill="none" stroke="#000" stroke-width=".34" stroke-dasharray="15.2 1.3 1.3 1.3" stroke-dashoffset="2.2" stroke-linecap="butt"/>
<path d="M245.5 92.6l17.8-17.8M127.4 329.9v25.2" fill="none" stroke="#000" stroke-width=".34" stroke-dasharray="15.2 1.3 1.3 1.3" stroke-dashoffset="4.5" stroke-linecap="butt"/>
<path d="M231.4 34.7l-13.9 14M303.4 106.7l-13.9 14" fill="none" stroke="#000" stroke-width=".34" stroke-dasharray="15.2 1.3 1.3 1.3" stroke-dashoffset="7.3" stroke-linecap="butt"/>
<path d="M39.6 123l173.8 173.9" fill="none" stroke="#000" stroke-width=".35" stroke-dasharray="6.3 1.3 1.3 1.3 1.3 1.3" stroke-dashoffset=".9" stroke-linecap="butt"/>
<path d="M210.6 210.8h-181.3" fill="none" stroke="#000" stroke-width=".35" stroke-dasharray="6.3 1.3 1.3 1.3 1.3 1.3" stroke-dashoffset="1.5" stroke-linecap="butt"/>
<path d="M365.8 415.4h5.8M368.7 418.3v-5.8" fill="none" stroke="#000" stroke-width=".34" stroke-dasharray="15.2 1.3 1.3 1.3" stroke-dashoffset="14.3" stroke-linecap="butt"/>
<path d="M372.2 415.4h5.4" fill="none" stroke="#000" stroke-width=".34" stroke-dasharray="15.2 1.3 1.3 1.3" stroke-dashoffset="14.5" stroke-linecap="butt"/>
<path d="M300.1 165.8h.2M300.1 255.8h.2M98.4 337.9h.4M137.9 348.8v.3M140.9 347v-.2" fill="none" stroke="#c0c0c0" stroke-width=".34" stroke-dasharray="15.2 1.3 1.3 1.3" stroke-linecap="butt"/>
<path d="M12.7 12.7h533.4v406.4h-533.4z" fill="none" stroke="#c0c0c0" stroke-width=".5"/>
<g fill="#000">
<path d="M36.2 125l1.4 1.4-5.2 3.7zM208.2 300.6l1.5 1.5-5.3 3.8zM210.5 198.1l1.1 6.4h-2.1zM29.3 198.3l1 6.4h-2z"/>
<path d="M171.7 158.6l2.5 2.2-3.1-1.3zM177.2 163.7l2.2 2.5-.9 .6zM129.8 201.3l1-.1-.3 3.3z"/>
</g>
<path d="M219 174.8l.6 3.3h-1.1zM218.5 243.5h1.1l-.6 3.3zM91.3 268.5l3.4-.5v1zM160.1 268l3.2 .5-3.2 .5zM134.8 157.1v3.3l.9-3.2zM296 156.1l3.3 .5-3.3 .5zM307.3 156.6l3.3-.5v1zM272 250l1 .1-.9 3.2zM271.9 258.3l.6 3.3h-1zM285.2 168.7l2.6 2.1-3.1-1.3zM297 271.2l3.3 .5-3.3 .5zM307.3 271.7l3.3-.5v1zM297 280.8l3.3 .5-3.3 .6zM284.3 281.3l3.3-.5v1.1zM230.5 97l2.7 2-.7 .7zM238.4 105.6l.8-.7 2 2.7zM260 58.6l.7-.7 2 2.7zM277.6 75.4l2.6 2-.7 .7zM251.1 26.3l2.7 2-.8 .7zM309.9 84.4l2 2.7-2.7-2zM215.6 42.9l.5 .8 2.7-2.1zM225.7 48.7l3.1-1.2-.5-.9zM221.4 63.5l.3 1 3.1-1.3zM308.2 124.5l2.7-2-2 2.7zM298.7 133.9l.7 .8-2.7 2zM208.9 32.3l2.7-2-2 2.7zM217.1 24.1l.7 .7-2.7 2zM171.4 339l3.2-1.2-.5-.9zM70.4 348.8l.6 3.3h-1zM70 342.5h1l-.6 3.3zM89.2 329.6l2.1 2.6-1.2-3.1zM437.7 207l-.3 1 3.3 .4zM451.2 154.7l3.2-.5v1zM444.9 154.2l3.3 .5-3.3 .5zM494.9 251.4l.8 .7-2.7 2zM511 210.8l.4 3.3h-1zM449.7 282.9l3.3-.6v1zM521.7 210.8l.5 3.3h-1zM474.8 170.5l-1.3 3.1-.8-.6zM426.2 248.2l.9 .6-2.2 2.5zM368.4 76.7l1.9 2.7-.9 .5zM396.8 105.9l2.7 1.9-3.2-1zM356.4 65.3l1.2 3.1-1 .3zM407.7 118.6l3.2 1.1-3.3-.1zM419.9 61.1l3.2-1-.5-.9zM415.7 64.4l3.4-.1-.2-1zM418.5 84.8l3.3-.4-.2-1z" fill="#808080"/>
<path d="M317.3 165.8l.5 3.3h-1zM316.8 252.5h1l-.5 3.3zM68.2 331.6h1l-.5 3.4zM68.7 338l.5 3.2h-1zM390.1 59l-.3 3.3 1.3-3z" fill="#000"/>
<path d="M167.4 327.9l.9-.5 1.3 3zM139.1 312.8l3.3-.3v1zM163.3 368l3.3 .7-3.3 .3zM173.7 367.8l3-1.5 .4 .9zM134.5 369.4l3.3 .5-3.3 .5zM140.8 369.9l3.3-.5v1z" fill="#808080"/>
<g font-size="8.1">
<text x="67.6" y="9.3">4</text>
<text x="207.3" y="9.3">3</text>
<text x="347" y="9.3">2</text>
<text x="486.7" y="9.3">1</text>
<text x="3.3" y="60.1">D</text>
<text x="549.4" y="60.1">D</text>
<text x="3" y="168">C</text>
<text x="549.1" y="168">C</text>
<text x="4" y="276">B</text>
<text x="550.1" y="276">B</text>
<text x="3.3" y="383.9">A</text>
<text x="549.4" y="383.9">A</text>
<text x="67.6" y="428.4">4</text>
<text x="207.3" y="428.4">3</text>
<text x="347" y="428.4">2</text>
<text x="486.7" y="428.4">1</text>
</g>
<text font-size="5.9" x="27.9" y="427">SOLIDWORKS Educational Product. For Instructional Use Only.</text>
<g font-size="5.8">
<text x="460.4" y="378">CAP DRAWING</text>
<text x="460.8" y="394.2">P28</text>
<text x="461.1" y="407.6">CAPDRAWING</text>
</g>
<text font-size="4.9" x="421.5" y="364.2">BOSTON UNIVERSITY COLLEGE OF ENGINEERING</text>
<g font-size="4.2" fill="#808080">
<text x="218.7" y="21.9">5.0</text>
<text x="191" y="47.3">R1.250</text>
<text x="448.4" y="52.7">4X R5.000</text>
<text x="191" y="58.4">R0.250</text>
<text x="278.5" y="59.3">86.000</text>
<text x="448.3" y="61.2">4X</text>
<text x="460.4" y="61.2">4.500 THRU ALL</text>
<text x="191" y="68.3">R8.000</text>
<text x="268.4" y="69.5">21.0</text>
<text x="461.7" y="66.3">5.000 X 90 , NEAR SIDE</text>
<text x="462.9" y="71.4">5.000 X 90 , FAR SIDE</text>
<text x="447.6" y="80.6">8X R5.0</text>
<text x="220.5" y="90.3">15.0</text>
<text x="378" y="96.6">40°</text>
<text x="371.9" y="102.7">70°</text>
<text x="297.2" y="131.3">20.000</text>
<text x="150.3" y="144.9">101.823</text>
<text x="317.6" y="158.2">8.00</text>
<text x="458.1" y="156.3">3.00</text>
<text x="254" y="166.6">7.0 X 45</text>
<text x="368.7" y="197.6">R1.25</text>
<text x="360.8" y="202.7">ALL AROUND</text>
<text x="212.6" y="213.7">72.000</text>
<text x="503.1" y="235.8">45°</text>
<text x="271.8" y="245.2">5°</text>
<text x="497.4" y="263.3">90°</text>
<text x="123.7" y="270.1">72.000</text>
<text x="320.2" y="273.3">7.00</text>
<text x="410.1" y="272.1">95.00</text>
<text x="310" y="282.9">16.00</text>
<text x="153.5" y="319.1">60°</text>
<text x="93.4" y="324.4">R1.25</text>
<text x="186" y="336.5">R1.25</text>
<text x="54.7" y="357">3.00</text>
<text x="179.1" y="365.5">15°</text>
<text x="127.2" y="371.5">3.0</text>
</g>
<g font-size="4.2">
<text x="405.3" y="47.2">8X R2.5</text>
<text x="55.1" y="119">USING FRANKLIN GOTHIC FONT</text>
<text x="73.5" y="114.8">EMBOSS TEXT HAEDYN</text>
<text x="96.3" y="123.2">HEIGHT .50</text>
<text x="72.9" y="127.4">CENTERED ON MODEL</text>
<text x="397.8" y="131.2">DETAIL C</text>
<text x="27.8" y="135.5">A</text>
<text x="242.1" y="132.2">SECTION A-A</text>
<text x="395.6" y="135.4">SCALE 2 : 1</text>
<text x="174.2" y="163.5">C</text>
<text x="28.5" y="197.2">B</text>
<text x="209.7" y="197.2">B</text>
<text x="314.4" y="208.5">90.00</text>
<text x="201.6" y="309.4">A</text>
<text x="53" y="330.4">3.00</text>
<text x="430.7" y="373.5">A2</text>
<text x="115" y="384.1">SECTION B-B</text>
</g>
<g font-size="3.4">
<text x="395" y="373.4">ME357</text>
<text x="356.2" y="380.8">.X</text>
<text x="366.1" y="380.9">.75</text>
<text x="392.2" y="380.8">6/22/2026</text>
<text x="354.1" y="387.8">.XX</text>
<text x="366.1" y="388">.38</text>
<text x="392.7" y="388">HAEDYN DARLING HILL</text>
<text x="352" y="395.2">.XXX</text>
<text x="366.1" y="395.4">.100</text>
<text x="392.9" y="395.3">HAEDYNDH@BU.EDU</text>
<text x="347.8" y="402.1">ANGLE</text>
<text x="366.1" y="402.3">1</text>
<text x="393" y="402.3">ALUMINUM, 6061</text>
<text x="393.1" y="409.3">CHROME PLATING</text>
<text x="389.4" y="416.6">C</text>
<text x="408.9" y="416.5">MM</text>
<text x="434.1" y="416.6">A</text>
<text x="449.5" y="416.2">SCALE 1:1</text>
<text x="498.6" y="416.4">SHEET 1 OF 1</text>
</g>
<g font-size="2.7">
<text x="447.3" y="372.5">TITLE</text>
<text x="447.4" y="386.7">NUMBER</text>
<text x="447.4" y="400.5">FILENAME</text>
</g>
<g font-size="2">
<text x="350.3" y="371.9">DIMENSIONS ARE IN MM</text>
<text x="381.6" y="371">COURSE</text>
<text x="412.9" y="371.4">SECTION</text>
<text x="346.7" y="374.4">TOLERANCES EXCEPT AS NOTED</text>
<text x="382" y="378.9">DATE</text>
<text x="382" y="386">NAME</text>
<text x="382.1" y="392.8">EMAIL</text>
<text x="381.9" y="400.3">MATERIAL</text>
<text x="350.8" y="407.5">INTERPRET GEOMETRIC</text>
<text x="382.1" y="407.2">FINISH</text>
<text x="344.6" y="410">TOLERINCING PER: ASME Y14.5-2018</text>
<text x="381.9" y="413.8">SIZE</text>
<text x="346" y="414.7">THIRD ANGLE</text>
<text x="346.2" y="417.2">PROJECTION</text>
<text x="397.7" y="414.1">UNITS</text>
<text x="421.8" y="414.1">REVISION</text>
</g>
</svg>
